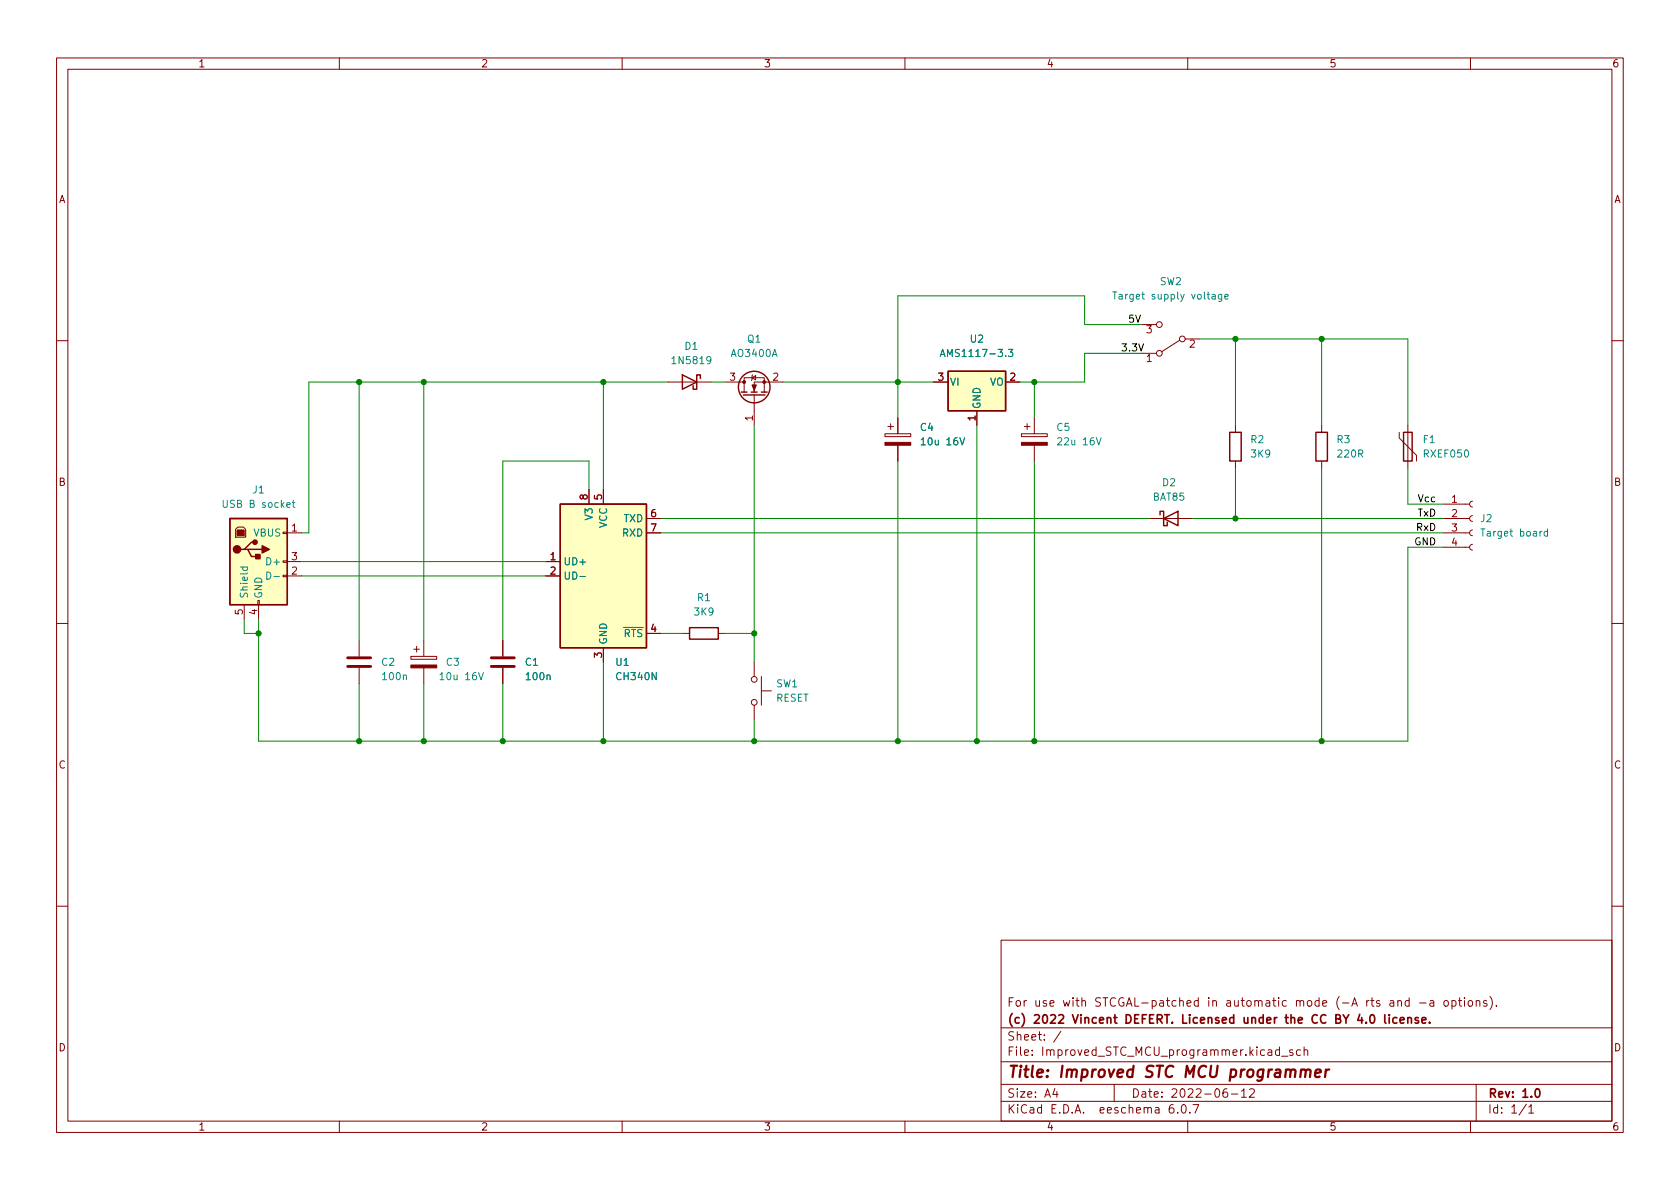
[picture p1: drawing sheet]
<svg xmlns="http://www.w3.org/2000/svg" width="297mm" height="210mm" viewBox="0 0 297 210" stroke-linecap="round" stroke-linejoin="round" font-family="sans-serif">
<g fill="none" stroke="#840000" stroke-width=".18">
<path d="M10 10.2h277v190.1h-277zM12 12.2h273v186.1h-273zM60 10.2v2M110 10.2v2M160 10.2v2M210 10.2v2M260 10.2v2M201.9 57.4h2.6M209.5 59.9h2.6M10 60.2h2M118.1 67.6h7.6M128.3 67.6h3.3"/>
<path d="M131.6 69.3v-2.5h3.5v2.5M133 66.8l.6-.4v.8zM133.1 66.3l-.1 .1v.8l-.2 .1M133.3 69.8v5.4M138.4 67.6h-5.1v1.7M156.5 76.7h4.5v.5h-4.5zM157 75.4h1M157.5 74.9v1M158.7 73.9v2.8M158.7 78.7v2.8M165.1 67.6h2.5M172.7 72.6v2.6"/>
<path d="M177.8 67.6h2.5M180.6 76.7h4.6v.5h-4.6zM181.1 75.4h1M181.6 74.9v1M182.9 73.9v2.8M182.9 78.7v2.8M201.9 62.5h2.6M208.5 60.2l-3.1 2M218.4 75.2v1.2M233.7 75.2v1.2M247.4 76.4v1.1l3 3v1M248.9 75.2v7.6"/>
<path d="M285 60.2h2M41.7 93.6l.3-.4h1.1l.3 .4v1.4h-1.7zM50 99.2h.8v.2h-.8zM50 94.1h.8v.3h-.8zM50.8 94.2h2.5M50.8 99.3h2.5M96.5 99.3h2.6M104.1 86.6v2.5M106.7 86.6v2.5M114.3 94.2h2.5M114.3 91.7h2.5M203.2 91.7h7.6"/>
<path d="M218.4 81.5v1.3M233.7 81.5v1.3M255.3 96.8h4.5M255.3 94.2h4.5M255.3 91.7h4.5M255.3 89.1h4.5M260.3 96.3l-.3 .1-.2 .4 .2 .3 .3 .2M260.3 93.7l-.3 .2-.2 .3 .2 .4 .3 .1M260.3 91.2l-.3 .1-.2 .4 .2 .3 .3 .2M260.3 88.6l-.3 .2-.2 .3 .2 .4 .3 .2M10 110.2h2M43.2 106.9v2.6"/>
<path d="M45.6 106.2h.2v.7h-.2zM45.7 106.9v2.6M50 101.7h.8v.3h-.8zM50.8 101.8h2.5M63.5 113.3v2.8M63.5 118.1v2.8M72.6 116.1h4.6v.5h-4.6zM73.2 114.8h1M73.7 114.3v1M74.9 113.3v2.8M74.9 118.1v2.8M88.9 113.3v2.8"/>
<path d="M88.9 118.1v2.8M96.5 101.8h2.6M106.7 114.5v2.6M114.3 112h2.5M120.6 112h1.3M127 112h1.3M133.3 117.1v2.5M134.6 119.6v5.1M285 110.2h2M133.3 124.7v2.5M134.6 122.2h1.8M10 160.2h2"/>
<path d="M177 166.3h108v32h-108zM245.8 177h.6v.9M246.4 177.3l-.5 .1a.29 .29 0 0 0-.2 .2 .29 .29 0 0 0 .2 .3h.5M247.1 177.1l.3-.2 .3 .1 .1 .9M247.1 176.9v1M249.1 177l-.4-.1-.3 .3v.4l.2 .3h.5M249.1 176.4v1.5M251 177.4h1.1M252.9 177h.5l.1 .9M253.5 177.3l-.5 .1a.29 .29 0 0 0-.2 .2 .29 .29 0 0 0 .2 .3h.5M255.4 177l.4-.1 .3 .3v.4l-.3 .3h-.4l-.1-.3v-.4zM256.7 177l.4-.1 .3 .3v.4l-.1 .3h-.6"/>
<path d="M256.7 176.9v1.5M257.9 176.9h.5M258.1 176.4v1.3l.3 .2M258.9 176.4v.2M258.9 176.9v1M259.7 177l.4-.1 .3 .3v.4l-.3 .3h-.4l-.1-.3v-.4zM261 177.1l.2-.2 .4 .1 .1 .9M261 176.9v1M262.9 177l-.4-.1-.2 .2 .1 .3 .5 .1v.4h-.6M263.4 176.2a1.72 1.72 0 0 1 0 2.3M264.6 177.8v.1M285 160.2h2"/>
<path d="M60 198.3v2M110 198.3v2M160 198.3v2M177 194.8h108M177 191.8h108M177 187.8h108M177 181.8h108M186.5 192.5l-.4 1h1M186.9 193v1M187.6 182.4l-1.3 1.9M197 191.8v3M207.4 195.3a.59 .59 0 0 0-.7 .7v.5l.2 .3h.4l.2-.1 .1-.5-.2-.2-.4-.1-.3 .3"/>
<path d="M208.2 196.7v.1M209.1 195.4l.1-.1a.81 .81 0 0 1 .6 .7 .81 .81 0 0 1-.3 .8h-.1a.81 .81 0 0 1-.6-.6 .81 .81 0 0 1 .3-.8zM210 198.3v2M210.4 196.7v.1M210.9 195.3h1l-.6 1.5M216.9 192.5a.59 .59 0 0 0-.7 .7v.5l.2 .3h.4l.2-.1 .1-.5-.2-.2-.4-.1-.3 .3M217.7 193.5h1.2M219.5 193l.4-.5v1.5M219.5 194h.9M220.9 192.7l.6-.2 .2 .2 .1 .3-.9 1h.9M226.2 185.7l-.4-.1-.3 .3v.4l.1 .3h.6M226.2 185.1v1.5"/>
<path d="M226.6 186.8h1.1M228.6 185.7l-.4-.1-.2 .2 .1 .3 .5 .1v.4h-.6M229.9 185.7l-.4-.1-.3 .3v.4l.2 .3h.5M230.6 185.8l.2-.2 .3 .1 .1 .9M230.6 185.1v1.5M260 198.3v2M261 191.8v6.5M269.9 195.3l-1.3 1.9M270.3 195.8l.4-.5v1.5M270.3 196.8h.9"/>
<circle cx="205" cy="57.4" r=".51"/>
<circle cx="209" cy="59.9" r=".51"/>
<circle cx="205" cy="62.5" r=".51"/>
<circle cx="133.4" cy="124.2" r=".51"/>
<circle cx="133.4" cy="120.1" r=".51"/>
</g>
<path d="M242.3 179.6l.3-.2a.81 .81 0 0 1 .5 .7 .81 .81 0 0 1-.3 .8h-.1a.81 .81 0 0 1-.4-1.3zM244.8 179.4v1.3l.3 .2M245.6 179.4v.2M245.6 179.9v1M248.9 179.9v1M247 180l-.4-.1-.3 .3v.4l.1 .3h.6M247.6 180.4l.7-.1-.1-.3-.4-.1-.2 .2v.8h.6M248.9 180.1l.2-.2 .4 .1 .1 .9M250.8 180l-.4-.1-.2 .2 .1 .3 .5 .1v.4h-.6M251.4 180.4l.7-.1v-.3l-.5-.1-.2 .2 .1 .8h.6M252.8 180.8v.1M271.6 192.6l.2-.1a.82 .82 0 0 1 .6 .7 .82 .82 0 0 1-.3 .8h-.2a.81 .81 0 0 1-.6-.6 .81 .81 0 0 1 .3-.8z" fill="none" stroke="#840000" stroke-width=".3"/>
<path d="M230 189.3a.49 .49 0 0 1 .9 .1l-.1 1.1M230.1 189.1l-.2 1.4M230.9 189.4a.5 .5 0 0 1 .8-.2l-.1 1.3M232.5 189.8l1-.2v-.4l-.2-.1-.6 .1-.2 1 .3 .3 .5-.1M234.4 189.1l-.1 1.4M235 189.1l-.4 .1-.2 .3" fill="none" stroke="#840000" stroke-width=".4"/>
<g fill="none" stroke="#840000" stroke-width=".25">
<path d="M120.6 66.3l2.6 1.3-2.6 1.2zM123.8 66.9v-.6h-.6v2.5h-.6v-.6M131.1 69.3h1M131.4 69.8h3.9M132.8 69.3h1.1M134.6 69.3h1M167.6 65.7h10.2v6.9h-10.2zM217.4 76.4h2.1v5.1h-2.1zM232.7 76.4h2v5.1h-2zM248.2 76.4h1.5v5.1h-1.5zM40.6 91.7h10.2v15.2h-10.2zM43.2 97.1h.6l.6 1.3h1.3"/>
<path d="M43.8 97.1h2.6M45.1 95.9h-.7l-1.2 1.2h-.7M99.1 89.1h15.2v25.4h-15.2zM205.1 91.1v-.7h.6v2.6h.7v-.7M205.7 91.7l2.6-1.3v2.6zM121.9 111h5.1v2h-5.1z"/>
<circle cx="133.3" cy="68.4" r="2.79"/>
</g>
<path d="M61.5 117.9h4M61.5 116.3h4M86.9 117.9h4M86.9 116.3h4" fill="none" stroke="#840000" stroke-width=".51"/>
<g fill="#840000" stroke="#840000" stroke-width=".18">
<path d="M72.6 117.6h4.6v.5h-4.6z"/>
<path d="M180.6 78.2h4.6v.5h-4.6z"/>
<path d="M41.9 93.7h1.3v1h-1.3z"/>
<path d="M156.5 78.2h4.5v.5h-4.5z"/>
<path d="M133 68.1h.7l-.4 1z"/>
<circle cx="135.1" cy="67.6" r=".25"/>
<circle cx="131.6" cy="67.6" r=".25"/>
</g>
<g fill="none" stroke="#008484" stroke-width=".18">
<path d="M196.7 51.6h.8M197.1 51.6v1.3M216 52v1.1l-.2 .2h-.3M216 52.1l-.3-.1-.3 .3 .1 .5h.5M216.6 52.5l.6-.2-.1-.2-.4-.1-.1 .2v.6h.5M166.2 63.1l.5-1.3 .4 1.3M166.4 62.7h.6M169.7 77.4l.4 1.3 .5-1.3M178.3 61.8h.8l-.5 .5 .4 .1v.5l-.2 .2-.5-.2M193.8 77.4l.5 1.3 .4-1.3M51.7 88.9h.5M51.9 88.5v1l.3 .2"/>
<path d="M273.6 94h-.3l-.3 .2 .1 .5h.5M273.6 93.5v1.3M42.5 100.3h1.3M43 100.3l-.1 .3 .2 .3 .6-.1v-.5M47.2 101.2a.64 .64 0 0 1 .7 .6 .64 .64 0 0 1-.7 .6zM48.4 101.9h1M84.6 118.9l.4 1.3 .5-1.3M102.5 101.9h1"/>
</g>
<g fill="#ffffc2" stroke="#ffffc2" stroke-width=".18">
<path d="M99.1 89.1h15.2v25.4h-15.2z"/>
<path d="M40.6 91.7h10.2v15.2h-10.2z"/>
<path d="M167.6 65.7h10.2v6.9h-10.2z"/>
</g>
<g fill="#840000" stroke="#840000" stroke-width=".25">
<path d="M46.4 96.5l1.2 .6-1.2 .7z"/>
<path d="M45.2 98h.8v.8h-.8z"/>
<circle cx="41.9" cy="97.1" r=".63"/>
<circle cx="45.1" cy="95.9" r=".38"/>
</g>
<g fill="none" stroke="#008400" stroke-width=".18">
<path d="M201.9 57.4h-10.1v-5.1h-33.1v21.6M212.1 59.9h36.8v15.3M218.4 59.9v15.3M233.7 59.9v15.3M63.5 67.6v45.7M74.9 67.6v45.7M106.7 67.6v19M118.1 67.6h-63.5v26.6h-1.3M125.7 67.6h2.6M133.3 75.2v41.9M138.4 67.6h26.7M172.7 75.2v55.9"/>
<path d="M182.9 67.6v6.3M201.9 62.5h-10.1v5.1h-11.5M53.3 99.3h43.2M104.1 86.6v-5.1h-15.2v31.8M116.8 91.7h86.4M116.8 94.2h138.5M158.7 81.5v49.6M182.9 81.5v49.6M210.8 91.7h44.5M218.4 82.8v8.9M233.7 82.8v48.3M248.9 82.8v6.3h6.4"/>
<path d="M255.3 96.8h-6.4v34.3h-203.2v-21.6M43.2 109.5v2.5h2.5M53.3 101.8h43.2M106.7 117.1v14M116.8 112h3.8M128.3 112h5M63.5 120.9v10.2M74.9 120.9v10.2M88.9 120.9v10.2M133.3 127.2v3.9"/>
</g>
<g fill="#008400" stroke="#008400" stroke-width=".18">
<circle cx="63.5" cy="67.6" r=".46"/>
<circle cx="74.9" cy="67.6" r=".46"/>
<circle cx="74.9" cy="131.1" r=".46"/>
<circle cx="63.5" cy="131.1" r=".46"/>
<circle cx="45.7" cy="112" r=".46"/>
<circle cx="88.9" cy="131.1" r=".46"/>
<circle cx="182.9" cy="131.1" r=".46"/>
<circle cx="172.7" cy="131.1" r=".46"/>
<circle cx="182.9" cy="67.6" r=".46"/>
<circle cx="158.7" cy="67.6" r=".46"/>
<circle cx="233.7" cy="131.1" r=".46"/>
<circle cx="218.4" cy="91.7" r=".46"/>
<circle cx="233.7" cy="59.9" r=".46"/>
<circle cx="218.4" cy="59.9" r=".46"/>
<circle cx="158.7" cy="131.1" r=".46"/>
<circle cx="106.7" cy="131.1" r=".46"/>
<circle cx="106.7" cy="67.6" r=".46"/>
<circle cx="133.3" cy="131.1" r=".46"/>
<circle cx="133.3" cy="112" r=".46"/>
</g>
<text font-size="2.8" fill="#840000" x="178" y="190.6">Title: Improved STC MCU programmer</text>
<g font-size="2.1" fill="#840000">
<text x="178" y="178">For use with STCGAL-patched in automatic mode (-A rts and -a options).</text>
<text x="178" y="184">Sheet: /</text>
<text x="178" y="181">(c) 2022 Vincent DEFERT. Licensed under the CC BY 4.0 license.</text>
<text x="178" y="186.7">File: Improved_STC_MCU_programmer.kicad_sch</text>
<text x="178" y="196.9">KiCad E.D.A. eeschema 6.0.7</text>
<text x="178" y="194.1">Size: A4</text>
<text x="200" y="194.1">Date: 2022-06-12</text>
<text x="263" y="194.1">Rev: 1.0</text>
<text x="263" y="196.9">Id: 1/1</text>
</g>
<g font-size="1.8" fill="#840000">
<text x="35" y="11.9">1</text>
<text x="85" y="11.9">2</text>
<text x="135" y="11.9">3</text>
<text x="185" y="11.9">4</text>
<text x="235" y="11.9">5</text>
<text x="285" y="11.9">6</text>
<text x="10.3" y="35.9">A</text>
<text x="285.3" y="35.9">A</text>
<text x="202.7" y="58.9">3</text>
<text x="202.7" y="64">1</text>
<text x="210.3" y="61.5">2</text>
<text x="129" y="67.3">3</text>
<text x="136.7" y="67.3">2</text>
<text x="165.9" y="67.3">3</text>
<text x="178.6" y="67.3">2</text>
<text x="133.1" y="74.4" transform="rotate(-90 133.1 74.4)">1</text>
<text x="172.5" y="74.4" transform="rotate(-90 172.5 74.4)">1</text>
<text x="10.3" y="85.9">B</text>
<text x="103.9" y="88.4" transform="rotate(-90 103.9 88.4)">8</text>
<text x="106.4" y="88.4" transform="rotate(-90 106.4 88.4)">5</text>
<text x="256.7" y="88.9">1</text>
<text x="285.3" y="85.9">B</text>
<text x="51.6" y="94">1</text>
<text x="115.1" y="91.4">6</text>
<text x="115.1" y="94">7</text>
<text x="256.7" y="91.4">2</text>
<text x="256.7" y="94">3</text>
<text x="51.6" y="101.6">2</text>
<text x="51.6" y="99.1">3</text>
<text x="97.3" y="99.1">1</text>
<text x="97.3" y="101.6">2</text>
<text x="256.7" y="96.5">4</text>
<text x="42.9" y="108.7" transform="rotate(-90 42.9 108.7)">5</text>
<text x="45.5" y="108.7" transform="rotate(-90 45.5 108.7)">4</text>
<text x="115.1" y="111.8">4</text>
<text x="106.4" y="116.3" transform="rotate(-90 106.4 116.3)">3</text>
<text x="10.3" y="135.9">C</text>
<text x="285.3" y="135.9">C</text>
<text x="10.3" y="185.9">D</text>
<text x="285.3" y="185.9">D</text>
<text x="35" y="199.9">1</text>
<text x="85" y="199.9">2</text>
<text x="135" y="199.9">3</text>
<text x="185" y="199.9">4</text>
<text x="235" y="199.9">5</text>
<text x="285" y="199.9">6</text>
</g>
<g font-size="1.8" fill="#008484">
<text x="197.9" y="53">Target supply voltage</text>
<text x="205.1" y="50.4">SW2</text>
<text x="119.1" y="64.4">1N5819</text>
<text x="121.1" y="61.8">D1</text>
<text x="129.4" y="63.1">AO3400A</text>
<text x="132.2" y="60.6">Q1</text>
<text x="167.3" y="63.1">AMS1117-3.3</text>
<text x="171.6" y="60.6">U2</text>
<text x="167.9" y="68.2">VI</text>
<text x="175" y="68.2">VO</text>
<text x="162.7" y="76.2">C4</text>
<text x="173.4" y="72.4" transform="rotate(-90 173.4 72.4)">GND</text>
<text x="186.9" y="76.2">C5</text>
<text x="163.3" y="78.7">10u 16V</text>
<text x="187.4" y="78.7">22u 16V</text>
<text x="221.2" y="78.4">R2</text>
<text x="221.3" y="80.9">3K9</text>
<text x="236.4" y="78.4">R3</text>
<text x="236.6" y="80.9">220R</text>
<text x="251.7" y="78.4">F1</text>
<text x="251.9" y="80.9">RXEF050</text>
<text x="39.9" y="89.8">USB B socket</text>
<text x="44.7" y="87.2">J1</text>
<text x="203.9" y="88.5">BAT85</text>
<text x="205.6" y="86">D2</text>
<text x="44.9" y="94.9">VBUS</text>
<text x="104.8" y="91.8" transform="rotate(-90 104.8 91.8)">V3</text>
<text x="107.3" y="93.4" transform="rotate(-90 107.3 93.4)">VCC</text>
<text x="110.1" y="94.9">RXD</text>
<text x="110.3" y="92.3">TXD</text>
<text x="261.8" y="92.3">J2</text>
<text x="262.4" y="94.9">Target board</text>
<text x="47.5" y="99.9">D+</text>
<text x="99.6" y="99.9">UD+</text>
<text x="43.8" y="105.9" transform="rotate(-90 43.8 105.9)">Shield</text>
<text x="46.4" y="105.9" transform="rotate(-90 46.4 105.9)">GND</text>
<text x="99.6" y="102.5">UD-</text>
<text x="123.3" y="106.3">R1</text>
<text x="108.9" y="112.6">~{RTS}</text>
<text x="122.8" y="108.8">3K9</text>
<text x="67.5" y="117.7">C2</text>
<text x="78.9" y="117.7">C3</text>
<text x="92.9" y="117.7">C1</text>
<text x="107.3" y="114" transform="rotate(-90 107.3 114)">GND</text>
<text x="108.9" y="117.7">U1</text>
<text x="67.8" y="120.3">100n</text>
<text x="78.2" y="120.3">10u 16V</text>
<text x="93.2" y="120.3">100n</text>
<text x="109.2" y="120.3">CH340N</text>
<text x="137.2" y="124.1">RESET</text>
<text x="137.3" y="121.5">SW1</text>
</g>
<g font-size="1.8">
<text x="199.4" y="57">5V</text>
<text x="198.1" y="62.1">3.3V</text>
<text x="250.9" y="88.8">Vcc</text>
<text x="250.5" y="93.9">RxD</text>
<text x="250.7" y="91.3">TxD</text>
<text x="250.1" y="96.4">GND</text>
</g>
</svg>
